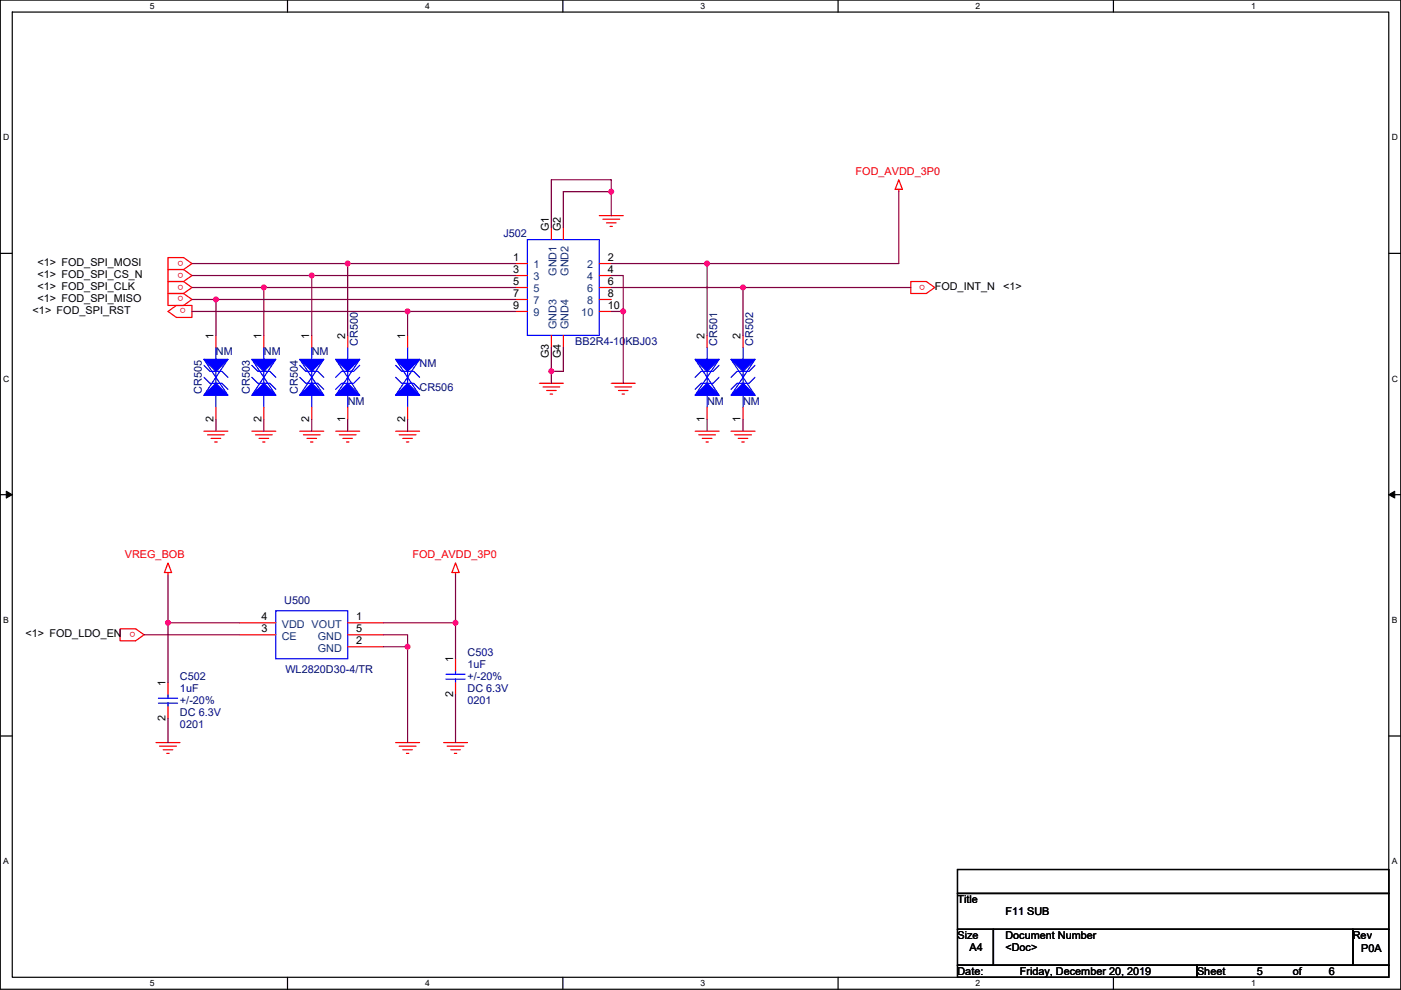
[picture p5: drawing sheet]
<svg xmlns="http://www.w3.org/2000/svg" width="297mm" height="210mm" viewBox="0 0 297 210" stroke-linecap="round" stroke-linejoin="round" font-family="sans-serif">
<path d="M.1 0h296.9v209.8h-296.9zM2.6 2.6h291.8v204.7h-291.8z" fill="none" stroke="#000" stroke-width=".25"/>
<g fill="#fff">
<path d="M31.8 .3h1v2h-1z"/>
<path d="M31.8 207.5h1v2.1h-1z"/>
</g>
<path d="M61 0v2.6M61 207.3v2.5" fill="none" stroke="#000" stroke-width=".25"/>
<g fill="#fff">
<path d="M90.1 .3h1v2h-1z"/>
<path d="M90.1 207.5h1v2.1h-1z"/>
</g>
<path d="M119.3 0v2.6M119.3 207.3v2.5" fill="none" stroke="#000" stroke-width=".25"/>
<g fill="#fff">
<path d="M148.5 .3h1v2h-1z"/>
<path d="M148.5 207.5h1v2.1h-1z"/>
</g>
<path d="M177.7 0v2.6M177.7 207.3v2.5" fill="none" stroke="#000" stroke-width=".25"/>
<g fill="#fff">
<path d="M206.9 .3h1v2h-1z"/>
<path d="M206.9 207.5h1v2.1h-1z"/>
</g>
<path d="M236.1 0v2.6M236.1 207.3v2.5" fill="none" stroke="#000" stroke-width=".25"/>
<g fill="#fff">
<path d="M265.2 .3h1v2h-1z"/>
<path d="M265.2 207.5h1v2.1h-1z"/>
<path d="M.7 28.2h1.3v2h-1.3z"/>
<path d="M295.1 28.2h1.3v2h-1.3z"/>
<path d="M.7 79.3h1.3v2.1h-1.3z"/>
<path d="M295.1 79.3h1.3v2.1h-1.3z"/>
</g>
<path d="M.1 53.7h2.5M294.4 53.7h2.6" fill="none" stroke="#000" stroke-width=".25"/>
<g fill="#fff">
<path d="M.7 130.5h1.2v2h-1.2z"/>
<path d="M295.1 130.5h1.2v2h-1.2z"/>
</g>
<path d="M.1 104.9h2.5M294.4 104.9h2.6" fill="none" stroke="#000" stroke-width=".25"/>
<path d="M1.3 104.2l1.3 .7-1.3 .7zM294.4 104.9l1.3-.7v1.4z" fill="#000" stroke="#000" stroke-width=".21"/>
<g fill="#fff">
<path d="M.7 181.7h1.2v2h-1.2z"/>
<path d="M295.1 181.7h1.2v2h-1.2z"/>
</g>
<path d="M.1 156.1h2.5M294.4 156.1h2.6M203 184.4h91.4v5.1h-91.4zM203 189.5h91.4v7.6h-91.4zM203 197.1h7.6v7.6h-7.6zM210.6 197.1h76.2v7.6h-76.2zM286.8 197.1h7.6v7.6h-7.6zM203 204.7h50.8v2.6h-50.8zM253.8 204.7h40.6v2.6h-40.6z" fill="none" stroke="#000" stroke-width=".25"/>
<g fill="none" stroke="#f00" stroke-width=".25">
<path d="M190.6 38.1l.7 2.1h-1.5zM35.6 54.6h3.3l1.8 1.3-1.8 1.3h-3.3zM38.9 59.7h-3.3v2.6h3.3M38.9 57.2h-3.3v2.5h3.3M38.9 59.7l1.8 1.3-1.8 1.3M38.9 57.2l1.8 1.2-1.8 1.3M109.3 55.9h2.5M109.3 58.4h2.5M116.9 48.3v2.5M119.4 48.3v2.5M127.1 45.7h5M127.1 55.9h2.5"/>
<path d="M127.1 58.4h2.5M127.8 46.5h3.6M128.6 47.3h2M129.3 48h.6M190.6 40.2v.5M193.1 59.7h3.3l1.8 1.3-1.8 1.3h-3.3zM35.6 66.1l1.8-1.3h3.3v2.5h-3.3zM35.6 62.3h3.3l1.8 1.2-1.8 1.3h-3.3zM45.8 71.1v2.6M55.9 71.1v2.6M66.1 71.1v2.6M73.7 71.1v2.6"/>
<path d="M86.4 71.1v2.6M109.3 61h2.5M109.3 63.5h2.5M109.3 66.1h2.5M116.9 71.1v2.6M119.4 71.1v2.6M127.1 61h2.5M127.1 63.5h2.5M127.1 66.1h2.5M149.9 71.1v2.6M157.5 71.1v2.6M43.2 91.5h5.1"/>
<path d="M44 92.2h3.6M44.8 93h2M45.5 93.7h.5M45.8 86.4v2.5M53.4 91.5h5.1M54.2 92.2h3.5M54.9 93h2.1M55.7 93.7h.5M55.9 86.4v2.5M63.6 91.5h5M64.3 92.2h3.6M65.1 93h2"/>
<path d="M65.8 93.7h.6M66.1 86.4v2.5M71.2 91.5h5.1M71.9 92.2h3.6M72.7 93h2M73.5 93.7h.5M73.7 86.4v2.5M83.9 91.5h5.1M84.6 92.2h3.6M85.4 93h2M86.2 93.7h.5M86.4 86.4v2.5"/>
<path d="M114.4 81.3h5M115.1 82.1h3.6M115.9 82.8h2M116.6 83.6h.6M129.6 81.3h5.1M130.4 82.1h3.5M131.1 82.8h2.1M131.9 83.6h.5M147.4 91.5h5.1M148.1 92.2h3.6M148.9 93h2M149.7 93.7h.5"/>
<path d="M149.9 86.4v2.5M155 91.5h5.1M155.8 92.2h3.5M156.5 93h2.1M157.3 93.7h.5M157.5 86.4v2.5M35.6 119.4l.8 2h-1.5zM96.6 119.4l.7 2h-1.5zM25.5 133.4h3.3l1.7 1.2-1.7 1.3h-3.3zM35.6 121.4v.5M50.9 134.6h7.6M50.9 132.1h7.6"/>
<path d="M73.7 132.1h7.6M73.7 137.2h7.6M73.7 134.6h7.6M96.6 121.4v.5M96.6 139.7v2.6M33.1 157.5h5.1M33.8 158.3h3.6M34.6 159h2M35.4 159.8h.5M35.6 144.8v2.5M35.6 149.9v2.5M83.9 157.5h5.1"/>
<path d="M84.6 158.3h3.6M85.4 159h2M86.2 159.8h.5M94 157.5h5.1M94.8 158.3h3.6M95.6 159h2M96.3 159.8h.5M96.6 144.8v2.5"/>
</g>
<g fill="#00f" stroke="#00f" stroke-width=".25">
<path d="M53.4 76.2h5.1l-2.6 2.6z" fill-rule="evenodd"/>
<path d="M53.4 83.8l2.5-2.5 2.6 2.5z" fill-rule="evenodd"/>
<path d="M43.2 76.2h5.1l-2.5 2.6z" fill-rule="evenodd"/>
<path d="M43.2 83.8l2.6-2.5 2.5 2.5z" fill-rule="evenodd"/>
<path d="M83.9 76.2h5.1l-2.6 2.6z" fill-rule="evenodd"/>
<path d="M83.9 83.8l2.5-2.5 2.6 2.5z" fill-rule="evenodd"/>
<path d="M63.6 76.2h5l-2.5 2.6z" fill-rule="evenodd"/>
<path d="M63.6 83.8l2.5-2.5 2.5 2.5z" fill-rule="evenodd"/>
<path d="M147.4 83.8l2.5-2.5 2.6 2.5z" fill-rule="evenodd"/>
<path d="M147.4 76.2h5.1l-2.6 2.6z" fill-rule="evenodd"/>
<path d="M157.5 81.3l2.6 2.5h-5.1z" fill-rule="evenodd"/>
<path d="M155 76.2h5.1l-2.6 2.6z" fill-rule="evenodd"/>
<path d="M73.7 81.3l2.6 2.5h-5.1z" fill-rule="evenodd"/>
<path d="M71.2 76.2h5.1l-2.6 2.6z" fill-rule="evenodd"/>
</g>
<g fill="none" stroke="#00f" stroke-width=".25">
<path d="M111.8 50.8h15.3v20.3h-15.3zM43.2 77.5l1.3 1.3h2.6l1.2 1.2M43.2 76.2l5.1 7.6M45.8 73.7v2.5M45.8 78.8v2.5M48.3 76.2l-5.1 7.6M53.4 77.5l1.3 1.3h2.5l1.3 1.2M53.4 76.2l5.1 7.6M55.9 73.7v2.5M55.9 78.8v2.5M58.5 76.2l-5.1 7.6M63.6 77.5l1.2 1.3h2.6l1.2 1.2"/>
<path d="M63.6 76.2l5 7.6M66.1 73.7v2.5M66.1 78.8v2.5M68.6 76.2l-5 7.6M71.2 76.2l5.1 7.6M73.7 78.8v2.5M73.7 73.7v2.5M76.3 77.5l-1.3 1.3h-2.5l-1.3 1.2M76.3 76.2l-5.1 7.6M83.9 77.5l1.3 1.3h2.5l1.3 1.2M83.9 76.2l5.1 7.6M86.4 73.7v2.5"/>
<path d="M86.4 78.8v2.5M89 76.2l-5.1 7.6M147.4 76.2l5.1 7.6M149.9 73.7v2.5M149.9 78.8v2.5M152.5 76.2l-5.1 7.6M152.5 77.5l-1.3 1.3h-2.5l-1.3 1.2M155 76.2l5.1 7.6M157.5 73.7v2.5M157.5 78.8v2.5M160.1 76.2l-5.1 7.6M160.1 77.5l-1.3 1.3h-2.5l-1.3 1.2"/>
<path d="M43.2 80l1.3 1.3h2.6l1.2 1.3M45.8 83.8v2.6M53.4 80l1.3 1.3h2.5l1.3 1.3M55.9 83.8v2.6M63.6 80l1.2 1.3h2.6l1.2 1.3M66.1 83.8v2.6M73.7 83.8v2.6M76.3 80l-1.3 1.3h-2.5l-1.3 1.3M83.9 80l1.3 1.3h2.5l1.3 1.3M86.4 83.8v2.6M149.9 83.8v2.6M152.5 80l-1.3 1.3h-2.5l-1.3 1.3"/>
<path d="M157.5 83.8v2.6M160.1 80l-1.3 1.3h-2.5l-1.3 1.3M58.5 129.6h15.2v10.1h-15.2zM33.6 148.1h4.1M33.6 149.1h4.1M35.6 147.3v.8M35.6 149.1v.8M94.5 143h4.1M94.5 144h4.1M96.6 142.3v.7M96.6 144v.8"/>
</g>
<g fill="none" stroke="#800040" stroke-width=".25">
<path d="M40.7 55.9h33M40.7 58.4h25.4M66.1 58.4h43.2M66.1 58.4v12.7M73.7 55.9v15.2M73.7 55.9h35.6M129.6 40.7v-2.6h-12.7v10.2M129.6 40.7h-10.2v7.6M129.6 40.7v5M129.6 58.4h2.5v7.7M129.6 55.9h20.3M149.9 55.9v15.2"/>
<path d="M190.6 40.7v15.2h-40.7M40.7 66.1h45.7M40.7 61h15.2M40.7 63.5h5.1M45.8 63.5h63.5M45.8 63.5v7.6M55.9 61v10.1M55.9 61h53.4M109.3 66.1h-22.9v5M116.9 73.7v5.1M116.9 78.8v2.5M119.4 73.7v5.1h-2.5"/>
<path d="M129.6 66.1h2.5M129.6 61h27.9M132.1 66.1v15.2M157.5 61h35.6M157.5 61v10.1M45.8 88.9v2.6M55.9 88.9v2.6M66.1 88.9v2.6M73.7 88.9v2.6M86.4 88.9v2.6M149.9 88.9v2.6M157.5 88.9v2.6"/>
<path d="M30.5 134.6h20.4M35.6 132.1v12.7M35.6 132.1h15.3M35.6 121.9v10.2M81.3 134.6h5.1v2.6M81.3 137.2h5.1M81.3 132.1h15.3M86.4 137.2v20.3M96.6 121.9v10.2M96.6 132.1v7.6M35.6 152.4v5.1M96.6 147.3v10.2"/>
</g>
<g fill="#f0f" stroke="#f0f" stroke-width=".25">
<circle cx="157.5" cy="61" r=".5"/>
<circle cx="96.6" cy="132.1" r=".5"/>
<circle cx="86.4" cy="137.2" r=".5"/>
<circle cx="129.6" cy="40.6" r=".5"/>
<circle cx="116.9" cy="78.7" r=".5"/>
<circle cx="55.9" cy="61" r=".5"/>
<circle cx="35.6" cy="132.1" r=".5"/>
<circle cx="66.1" cy="58.4" r=".5"/>
<circle cx="45.8" cy="63.5" r=".5"/>
<circle cx="73.7" cy="55.9" r=".5"/>
<circle cx="149.9" cy="55.9" r=".5"/>
<circle cx="132.1" cy="66" r=".5"/>
<circle cx="86.4" cy="66" r=".5"/>
</g>
<g font-size="2.3" fill="#f00">
<text x="181.4" y="37.1">FOD_AVDD_3P0</text>
<text x="38.9" y="57.8" transform="rotate(180 38.9 57.8)">o</text>
<text x="38.9" y="55.3" transform="rotate(180 38.9 55.3)">o</text>
<text x="38.9" y="60.3" transform="rotate(180 38.9 60.3)">o</text>
<text x="38.9" y="62.9" transform="rotate(180 38.9 62.9)">o</text>
<text x="39.4" y="65.4" transform="rotate(180 39.4 65.4)">o</text>
<text x="196.1" y="60.3" transform="rotate(180 196.1 60.3)">o</text>
<text x="26.5" y="118.4">VREG_BOB</text>
<text x="87.4" y="118.4">FOD_AVDD_3P0</text>
<text x="28.8" y="134" transform="rotate(180 28.8 134)">o</text>
</g>
<g font-size="2.3" fill="#000080">
<text x="106.7" y="50.3">J502</text>
<text x="45.8" y="75.2">NM</text>
<text x="55.9" y="75.2">NM</text>
<text x="66.1" y="75.2">NM</text>
<text x="75.8" y="73.4" transform="rotate(-90 75.8 73.4)">CR500</text>
<text x="89" y="77.8">NM</text>
<text x="122" y="73.2">BB2R4-10KBJ03</text>
<text x="152" y="73.4" transform="rotate(-90 152 73.4)">CR501</text>
<text x="159.7" y="73.4" transform="rotate(-90 159.7 73.4)">CR502</text>
<text x="42.8" y="83.6" transform="rotate(-90 42.8 83.6)">CR505</text>
<text x="53" y="83.6" transform="rotate(-90 53 83.6)">CR503</text>
<text x="63.1" y="83.6" transform="rotate(-90 63.1 83.6)">CR504</text>
<text x="89" y="82.8">CR506</text>
<text x="73.7" y="85.9">NM</text>
<text x="149.9" y="85.9">NM</text>
<text x="157.5" y="85.9">NM</text>
<text x="60.3" y="128.1">U500</text>
<text x="60.5" y="142.8">WL2820D30-4/TR</text>
<text x="99.1" y="139.2">C503</text>
<text x="99.1" y="141.8">1uF</text>
<text x="38.2" y="144.3">C502</text>
<text x="38.2" y="146.9">1uF</text>
<text x="38.2" y="149.4">+/-20%</text>
<text x="99.1" y="149.4">0201</text>
<text x="99.1" y="146.9">DC 6.3V</text>
<text x="99.1" y="144.3">+/-20%</text>
<text x="38.2" y="154.5">0201</text>
<text x="38.2" y="151.9">DC 6.3V</text>
</g>
<g font-size="2.3">
<text x="116.4" y="49" transform="rotate(-90 116.4 49)">G1</text>
<text x="118.9" y="49" transform="rotate(-90 118.9 49)">G2</text>
<text x="7.9" y="59">&lt;1&gt; FOD_SPI_CS_N</text>
<text x="7.9" y="56.4">&lt;1&gt; FOD_SPI_MOSI</text>
<text x="108.8" y="55.4">1</text>
<text x="108.8" y="57.9">3</text>
<text x="128.8" y="55.4">2</text>
<text x="128.8" y="57.9">4</text>
<text x="7.9" y="61.5">&lt;1&gt; FOD_SPI_CLK</text>
<text x="7.9" y="64.1">&lt;1&gt; FOD_SPI_MISO</text>
<text x="108.8" y="60.5">5</text>
<text x="108.8" y="63">7</text>
<text x="108.8" y="65.5">9</text>
<text x="128.8" y="60.5">6</text>
<text x="128.8" y="63">8</text>
<text x="128.8" y="65.5">10</text>
<text x="198.2" y="61.5">FOD_INT_N</text>
<text x="212.7" y="61.5">&lt;1&gt;</text>
<text x="6.9" y="66.6">&lt;1&gt; FOD_SPI_RST</text>
<text x="45.3" y="71.9" transform="rotate(-90 45.3 71.9)">1</text>
<text x="55.4" y="71.9" transform="rotate(-90 55.4 71.9)">1</text>
<text x="65.6" y="71.9" transform="rotate(-90 65.6 71.9)">1</text>
<text x="73.2" y="71.9" transform="rotate(-90 73.2 71.9)">2</text>
<text x="85.9" y="71.9" transform="rotate(-90 85.9 71.9)">1</text>
<text x="149.4" y="71.9" transform="rotate(-90 149.4 71.9)">2</text>
<text x="157" y="71.9" transform="rotate(-90 157 71.9)">2</text>
<text x="116.4" y="76" transform="rotate(-90 116.4 76)">G3</text>
<text x="118.9" y="76" transform="rotate(-90 118.9 76)">G4</text>
<text x="45.3" y="89.5" transform="rotate(-90 45.3 89.5)">2</text>
<text x="55.4" y="89.5" transform="rotate(-90 55.4 89.5)">2</text>
<text x="65.6" y="89.5" transform="rotate(-90 65.6 89.5)">2</text>
<text x="73.2" y="89.5" transform="rotate(-90 73.2 89.5)">1</text>
<text x="85.9" y="89.5" transform="rotate(-90 85.9 89.5)">2</text>
<text x="149.4" y="89.5" transform="rotate(-90 149.4 89.5)">1</text>
<text x="157" y="89.5" transform="rotate(-90 157 89.5)">1</text>
<text x="55.4" y="131.6">4</text>
<text x="75.5" y="131.6">1</text>
<text x="5.4" y="135.2">&lt;1&gt; FOD_LDO_EN</text>
<text x="55.4" y="134.1">3</text>
<text x="75.5" y="136.7">2</text>
<text x="75.5" y="134.1">5</text>
<text x="96.1" y="140.5" transform="rotate(-90 96.1 140.5)">1</text>
<text x="35.1" y="145.6" transform="rotate(-90 35.1 145.6)">1</text>
<text x="96.1" y="147.9" transform="rotate(-90 96.1 147.9)">2</text>
<text x="35.1" y="153" transform="rotate(-90 35.1 153)">2</text>
<text x="203" y="191.6">Title</text>
<text x="213.2" y="194.1">F11 SUB</text>
<text x="203" y="199.2">Size</text>
<text x="205.5" y="201.7">A4</text>
<text x="213.2" y="199.2">Document Number</text>
<text x="213.2" y="201.7">&lt;Doc&gt;</text>
<text x="286.8" y="199.2">Rev</text>
<text x="288.6" y="202">P0A</text>
<text x="203" y="206.8">Date:</text>
<text x="216.2" y="206.8">Friday, December 20, 2019</text>
<text x="253.8" y="206.8">Sheet</text>
<text x="266.5" y="206.8">5</text>
<text x="274.1" y="206.8">of</text>
<text x="281.7" y="206.8">6</text>
</g>
<g font-size="2.3" fill="#004080">
<text x="113.1" y="56.9">1</text>
<text x="113.1" y="59.5">3</text>
<text x="118" y="58.5" transform="rotate(-90 118 58.5)">GND1</text>
<text x="120.5" y="58.5" transform="rotate(-90 120.5 58.5)">GND2</text>
<text x="124.5" y="56.9">2</text>
<text x="124.5" y="59.5">4</text>
<text x="113.1" y="62">5</text>
<text x="113.1" y="64.6">7</text>
<text x="124.5" y="62">6</text>
<text x="124.5" y="64.6">8</text>
<text x="113.1" y="67.1">9</text>
<text x="118" y="69.9" transform="rotate(-90 118 69.9)">GND3</text>
<text x="120.5" y="69.9" transform="rotate(-90 120.5 69.9)">GND4</text>
<text x="123.3" y="67.1">10</text>
<text x="59.8" y="135.7">CE</text>
<text x="59.8" y="133.1">VDD VOUT</text>
<text x="67.4" y="135.7">GND</text>
<text x="67.4" y="138.2">GND</text>
</g>
<g font-size="1.8">
<text x="31.8" y="1.9">5</text>
<text x="90.1" y="1.9">4</text>
<text x="148.5" y="1.9">3</text>
<text x="206.9" y="1.9">2</text>
<text x="265.2" y="1.9">1</text>
<text x=".7" y="29.8">D</text>
<text x="295.1" y="29.8">D</text>
<text x=".7" y="81">C</text>
<text x="295.1" y="81">C</text>
<text x=".7" y="132.1">B</text>
<text x="295.1" y="132.1">B</text>
<text x=".7" y="183.3">A</text>
<text x="295.1" y="183.3">A</text>
<text x="31.8" y="209.2">5</text>
<text x="90.1" y="209.2">4</text>
<text x="148.5" y="209.2">3</text>
<text x="206.9" y="209.2">2</text>
<text x="265.2" y="209.2">1</text>
</g>
</svg>
